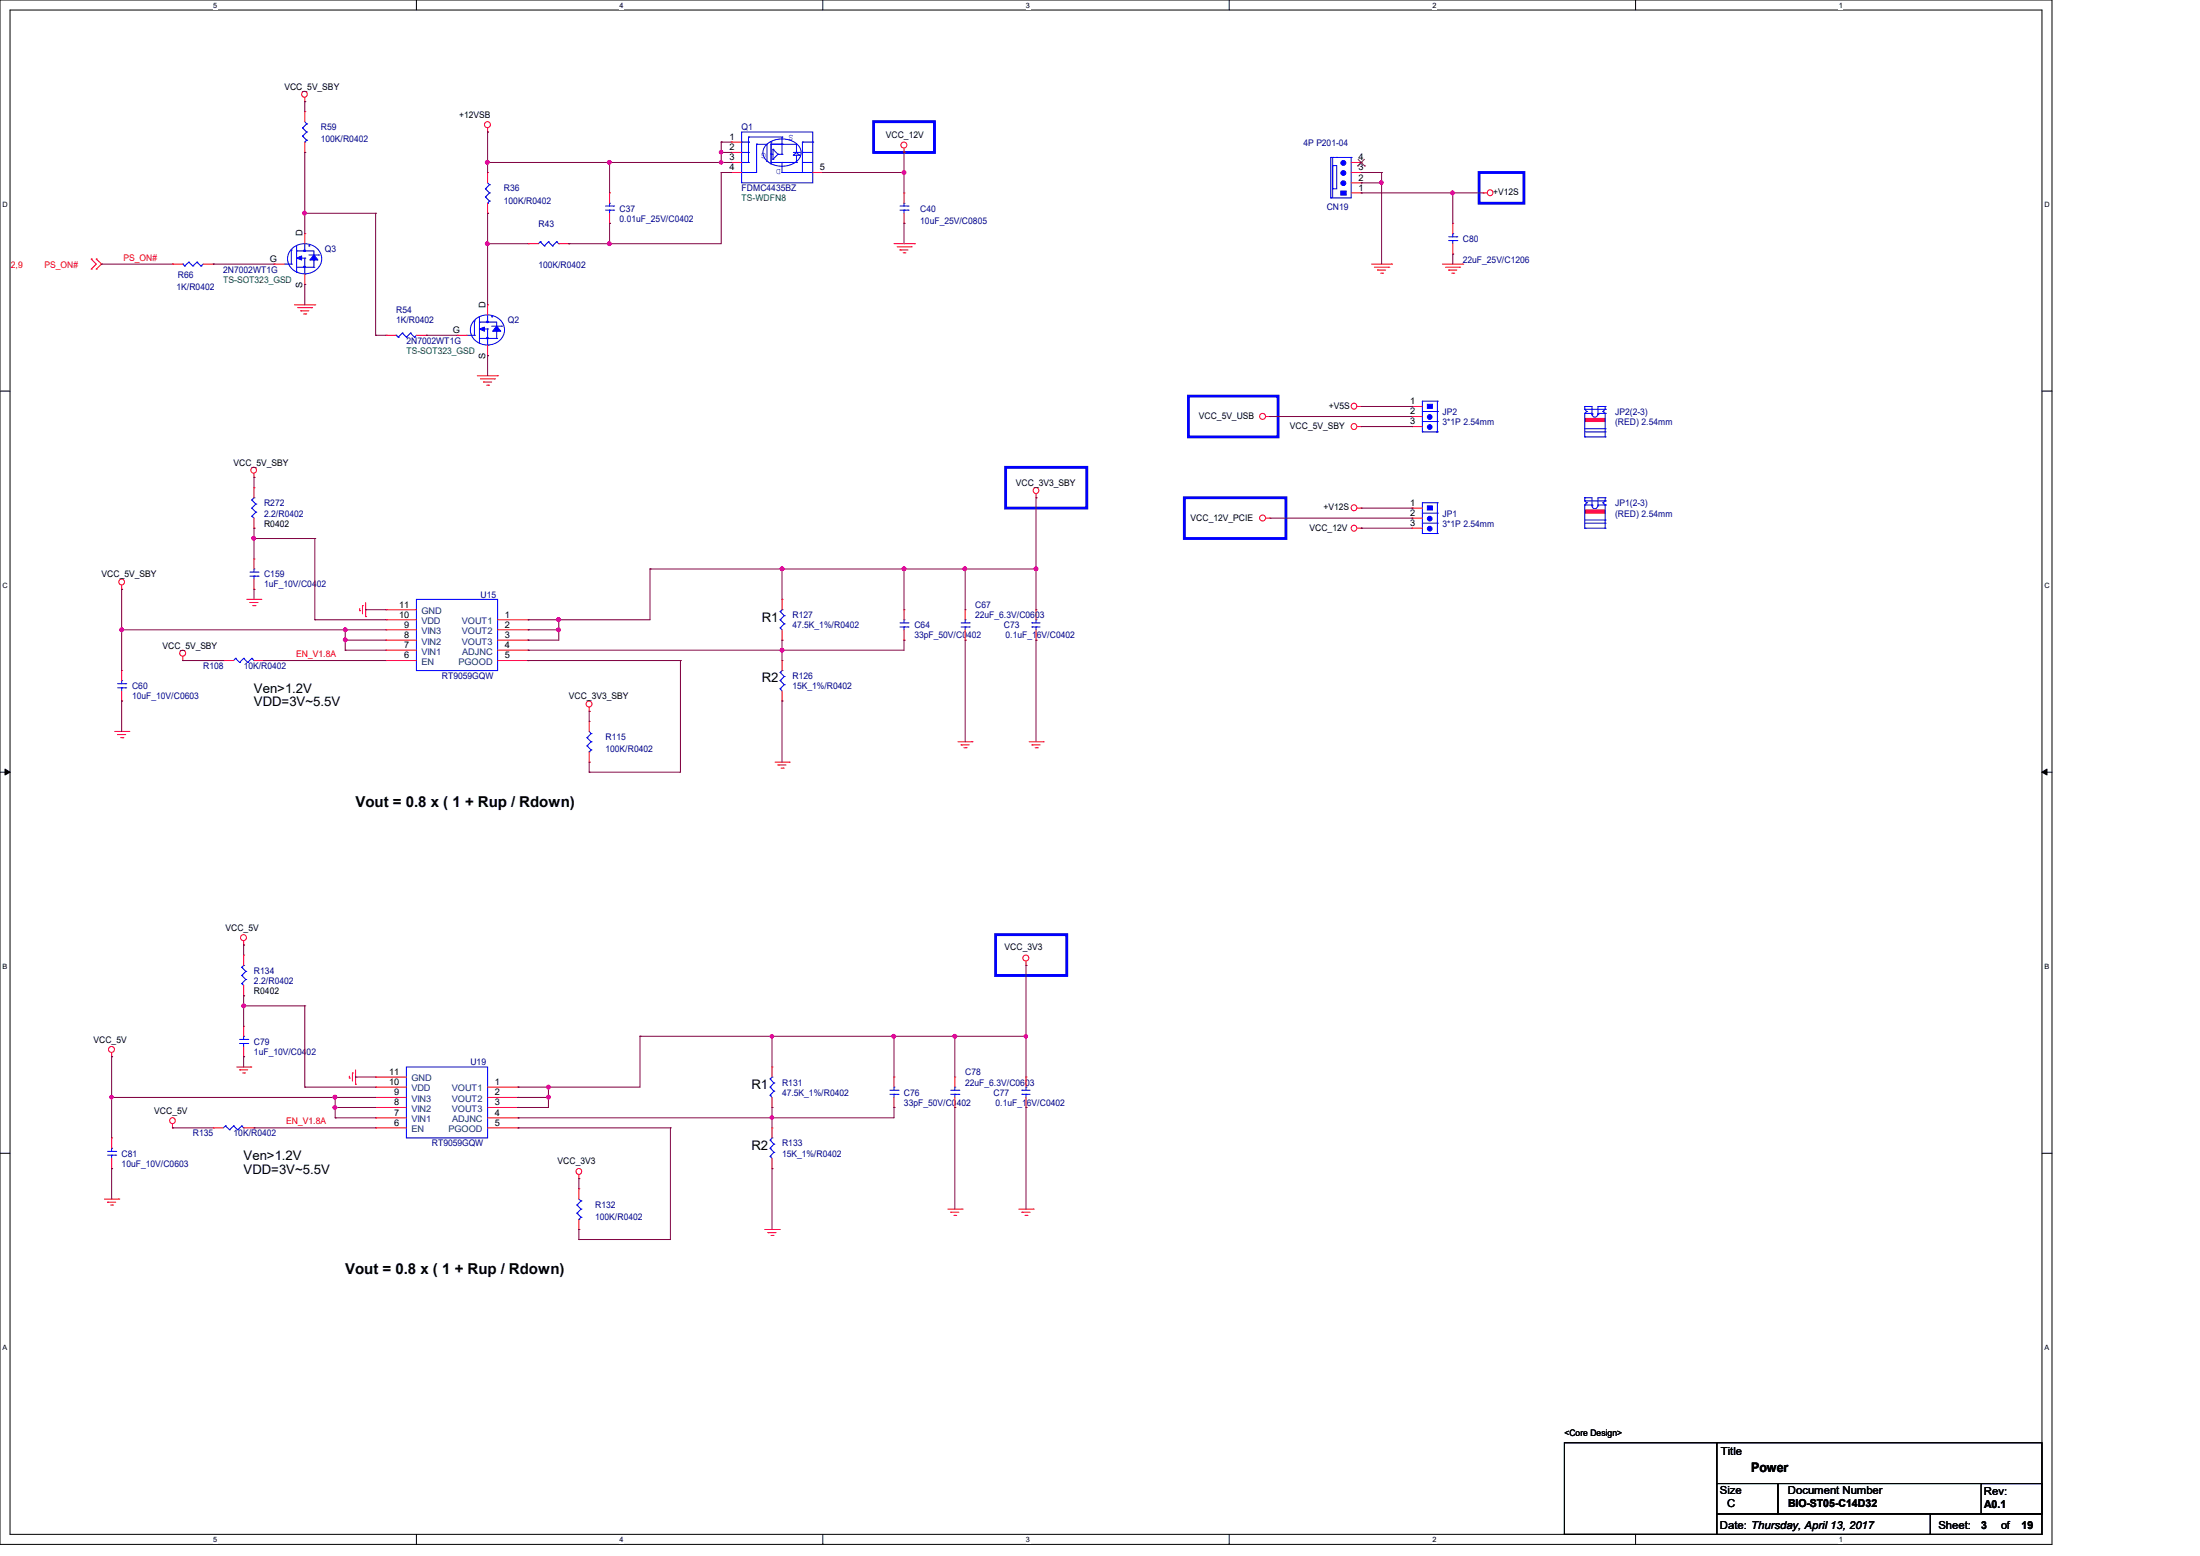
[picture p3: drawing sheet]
<svg xmlns="http://www.w3.org/2000/svg" width="297mm" height="210mm" viewBox="0 0 297 210" stroke-linecap="round" stroke-linejoin="round" font-family="sans-serif">
<path d="M0 0h277v208.4h-277zM1.4 1.4h274.3v205.7h-274.3z" fill="none" stroke="#000" stroke-width=".14"/>
<g fill="#fff">
<path d="M28.8 .1h.5v1.1h-.5z"/>
<path d="M28.8 207.2h.5v1.1h-.5z"/>
</g>
<path d="M56.2 0v1.4M56.2 207.1v1.3" fill="none" stroke="#000" stroke-width=".14"/>
<g fill="#fff">
<path d="M83.7 .1h.5v1.1h-.5z"/>
<path d="M83.7 207.2h.5v1.1h-.5z"/>
</g>
<path d="M111.1 0v1.4M111.1 207.1v1.3" fill="none" stroke="#000" stroke-width=".14"/>
<g fill="#fff">
<path d="M138.5 .1h.6v1.1h-.6z"/>
<path d="M138.5 207.2h.6v1.1h-.6z"/>
</g>
<path d="M165.9 0v1.4M165.9 207.1v1.3" fill="none" stroke="#000" stroke-width=".14"/>
<g fill="#fff">
<path d="M193.4 .1h.5v1.1h-.5z"/>
<path d="M193.4 207.2h.5v1.1h-.5z"/>
</g>
<path d="M220.8 0v1.4M220.8 207.1v1.3" fill="none" stroke="#000" stroke-width=".14"/>
<g fill="#fff">
<path d="M248.2 .1h.6v1.1h-.6z"/>
<path d="M248.2 207.2h.6v1.1h-.6z"/>
<path d="M.3 27.1h.8v1.1h-.8z"/>
<path d="M276 27.1h.7v1.1h-.7z"/>
<path d="M.3 78.5h.8v1.1h-.8z"/>
<path d="M276 78.5h.7v1.1h-.7z"/>
</g>
<path d="M0 52.8h1.4M275.7 52.8h1.3" fill="none" stroke="#000" stroke-width=".14"/>
<g fill="#fff">
<path d="M.3 129.9h.7v1.1h-.7z"/>
<path d="M276 129.9h.6v1.1h-.6z"/>
</g>
<path d="M0 104.2h1.4M275.7 104.2h1.3" fill="none" stroke="#000" stroke-width=".14"/>
<path d="M.7 103.8l.7 .4-.7 .4zM275.7 104.2l.7-.4v.8z" fill="#000" stroke="#000" stroke-width=".14"/>
<g fill="#fff">
<path d="M.3 181.4h.7v1.1h-.7z"/>
<path d="M276 181.4h.6v1.1h-.6z"/>
</g>
<path d="M0 155.7h1.4M275.7 155.7h1.3M211.2 194.7h20.6v12.4h-20.6zM231.8 194.7h43.9v5.5h-43.9zM231.8 200.2h8.2v4.1h-8.2zM231.8 204.3h28.8v2.8h-28.8zM240 200.2h35.7v4.1h-35.7zM260.6 204.3h15.1v2.8h-15.1zM267.5 200.2h8.2v4.1h-8.2z" fill="none" stroke="#000" stroke-width=".14"/>
<path d="M117.9 16.4h8.3v4.2h-8.3zM199.7 23.3h6v4.1h-6zM160.4 53.5h12.2v5.5h-12.2zM135.8 63.1h10.9v5.5h-10.9zM159.9 67.2h13.7v5.5h-13.7zM134.4 126.2h9.6v5.5h-9.6z" fill="none" stroke="#00f" stroke-width=".38"/>
<g fill="#f00" stroke="#f00" stroke-width=".14">
<path d="M214 68.8h2.7v.5h-2.7z" fill-rule="evenodd"/>
<path d="M214 56.5h2.7v.4h-2.7z" fill-rule="evenodd"/>
</g>
<g fill="none" stroke="#f00" stroke-width=".14">
<path d="M41.1 13.7h.1M41.1 15.1h.1M41.1 13.2v.5M41.1 15.1v1.3M41.1 19.2v1.4M65.8 17.8h.1M65.8 17.3v.5M98.7 19.2h.1M98.7 19.2h1.4M12.3 36.3h.1M12.3 35h.1M12.3 35l.7 .6-.7 .7"/>
<path d="M13 35h.1M13 36.3h.1M13 35l.7 .6-.7 .7M23.3 35.6h.1M23.3 35.6h1.4M27.4 35.6h1.4M28.8 35.6h.1M37 35.6h.1M37 35.6h1.4M41.1 31.5h.1M41.1 38.4h.1M41.1 20.6h.1"/>
<path d="M41.1 31.5v1.4M41.1 37v1.4M65.8 23.3h.1M65.8 28.8h.1M65.8 23.3v1.4M65.8 27.4v1.4M71.3 32.9h.1M71.3 32.9h1.4M75.4 32.9h1.4M76.8 32.9h.1M82.3 30.1h.1M82.3 26h.1"/>
<path d="M82.3 26v1.4M82.3 28.8v1.3M98.7 23.3h.1M98.7 21.9h.1M98.7 20.6h.1M98.7 23.3h1.4M98.7 21.9h1.4M98.7 20.6h1.4M109.7 23.3h1.4M111.1 23.3h.1M120.7 32.9h2.7M121.1 33.3h1.9"/>
<path d="M121.5 33.7h.1M121.5 33.7h1.1M121.9 34.1h.3M122 20.6h.1M122 30.1h.1M122 26h.1M122 20v.6M122 26v1.4M122 28.8v1.3M122.2 34.1h.1M123 33.3h.1M123.4 32.9h.1"/>
<path d="M182.4 26h1.4M182.4 23.3h1.4M182.4 21.9h1.4M182.4 24.7h1.4M183.8 26h.1M183.8 24.7h.1M183.8 23.3h.1M183.8 21.9h.1M185.2 35.6h2.7M185.5 36.1h2M186 36.4h.1M186 36.4h1.1"/>
<path d="M186.4 36.9h.2M186.6 36.9h.1M187.5 36.1h.1M187.9 35.6h.1M194.7 35.6h2.8M195.2 36.1h1.9M195.6 36.4h.1M195.6 36.4h1.1M196 36.9h.3M196.1 34.3h.1M196.1 30.1h.1M196.1 30.1v1.4"/>
<path d="M196.1 32.9v1.4M196.3 36.9h.1M197.1 36.1h.1M197.5 35.6h.1M200.2 26h.1M200.2 26h.6M39.8 41.1h2.7M40.2 41.5h1.9M40.6 42h.1M40.6 42h1.1M41 42.4h.3M41.3 42.4h.1"/>
<path d="M42.1 41.5h.1M42.5 41.1h.1M52.1 45.3h.1M52.1 45.3h1.4M56.2 45.3h1.4M57.6 45.3h.1M61.7 45.3h.1M61.7 45.3h1.4M64.4 50.7h2.8M64.9 51.1h1.9M65.3 51.6h.1M65.3 51.6h1.1"/>
<path d="M65.7 52h.3M65.8 41.1h.1M65.8 48h.1M65.8 41.1v1.4M65.8 46.6v1.4M66 52h.1M66.8 51.1h.1M67.2 50.7h.1M170.9 56.2h.5M171.4 56.2h.1M183.2 54.9h.6M183.2 57.6h.6"/>
<path d="M183.8 54.9h.1M183.8 57.6h.1M190.6 54.9h.1M190.6 56.2h.1M190.6 57.6h.1M190.6 54.9h1.4M190.6 57.6h1.4M190.6 56.2h1.4M16.4 79.5h.1M16.4 79v.5M34.3 64.4h.1M34.3 71.3h.1"/>
<path d="M34.3 65.8h.1M34.3 79.5h.1M34.3 75.4h.1M34.3 63.9v.5M34.3 65.8v1.4M34.3 69.9v1.4M34.3 75.4v1.4M34.3 78.1v1.4M139.9 67.2h.1M139.9 66.6v.6M170.9 69.9h.5M171.4 69.9h.1"/>
<path d="M183.2 68.6h.6M183.2 71.3h.6M183.8 68.6h.1M183.8 71.3h.1M190.6 68.6h.1M190.6 69.9h.1M190.6 71.3h.1M190.6 68.6h1.4M190.6 71.3h1.4M190.6 69.9h1.4M15.5 98.7h1.9M15.9 99.1h.1"/>
<path d="M15.9 99.1h1.1M16.3 99.6h.3M16.4 94.6h.1M16.4 90.5h.1M16.4 90.5v1.4M16.4 93.3v1.3M16.6 99.6h.1M17.4 98.7h.1M24.7 89.2h.1M24.7 88.6v.6M30.1 89.2h.1M30.1 89.2h1.4"/>
<path d="M33.3 80.9h1.9M33.7 81.3h.1M33.7 81.3h1.1M34.1 81.7h.3M34.3 89.2h1.3M34.4 81.7h.1M35.2 80.9h.1M35.6 89.2h.1M48.6 82.4h.1M48.6 82.1v.3M48.9 81.7h.1M48.9 81.7v1.1"/>
<path d="M49.4 83.2h.1M49.4 81.3v1.9M52.1 82.3h.1M52.1 83.7h.1M52.1 85h.1M52.1 86.4h.1M52.1 87.8h.1M52.1 89.2h.1M52.1 83.7h4.1M52.1 85h4.1M52.1 86.4h4.1M52.1 87.8h4.1"/>
<path d="M52.1 82.3h4.1M52.1 89.2h4.1M67.2 83.7h4.1M67.2 85h4.1M67.2 86.4h4.1M67.2 87.8h4.1M67.2 89.2h4.1M71.3 83.7h.1M71.3 85h.1M71.3 86.4h.1M71.3 87.8h.1M71.3 89.2h.1"/>
<path d="M79.5 96h.1M79.5 97.4h.1M79.5 95.5v.5M79.5 97.4v1.3M105.6 94.6h.1M105.6 89.2h.1M105.6 86.4h.1M105.6 80.9h.1M105.6 80.9v1.4M105.6 85v1.4M105.6 89.2v1.3M105.6 93.3v1.3"/>
<path d="M122 86.4h.1M122 82.3h.1M122 82.3v1.4M122 85v1.4M130.3 86.4h.1M130.3 82.3h.1M130.3 82.3v1.4M130.3 85v1.4M139.9 86.4h.1M139.9 82.3h.1M139.9 82.3v1.4M139.9 85v1.4"/>
<path d="M79.5 102.9h.1M79.5 101.5v1.4M104.6 102.9h2M105 103.3h.1M105 103.3h1.1M105.5 103.7h.2M105.7 103.7h.1M106.6 102.9h.1M129.3 100.1h1.9M129.8 100.5h.1M129.8 100.5h1.1M130.1 100.9h.3"/>
<path d="M130.4 100.9h.1M131.2 100.1h.1M138.9 100.1h1.9M139.3 100.5h.1M139.3 100.5h1.1M139.7 100.9h.3M140 100.9h.1M140.8 100.1h.1M32.9 127.6h.1M32.9 134.4h.1M32.9 128.9h.1M32.9 138.5h.1"/>
<path d="M32.9 127v.6M32.9 128.9v1.4M32.9 133v1.4M32.9 138.5v1.4M138.5 130.3h.1M138.5 129.8v.5M15.1 142.6h.1M15.1 157.7h.1M15.1 153.6h.1M15.1 142.1v.5M15.1 153.6v1.4M15.1 156.3v1.4"/>
<path d="M23.3 152.2h.1M23.3 151.7v.5M28.8 152.2h.1M28.8 152.2h1.3M32 144h1.9M32.3 144.4h.1M32.3 144.4h1.1M32.8 144.8h.2M32.9 142.6h.1M32.9 141.3v1.3M32.9 152.2h1.4M33 144.8h.1"/>
<path d="M33.9 144h.1M34.3 152.2h.1M47.2 145.5h.1M47.2 145.2v.3M47.6 144.8h.1M47.6 144.8v1.1M48 146.3h.1M48 144.4v1.9M50.7 145.4h.1M50.7 146.7h.1M50.7 148.1h.1M50.7 149.5h.1"/>
<path d="M50.7 150.9h.1M50.7 152.2h.1M50.7 152.2h4.2M50.7 146.7h4.2M50.7 148.1h4.2M50.7 149.5h4.2M50.7 150.9h4.2M50.7 145.4h4.2M65.8 152.2h4.1M65.8 146.7h4.1M65.8 148.1h4.1M65.8 149.5h4.1"/>
<path d="M65.8 150.9h4.1M69.9 146.7h.1M69.9 148.1h.1M69.9 149.5h.1M69.9 150.9h.1M69.9 152.2h.1M78.1 159.1h.1M78.1 158.5v.6M104.2 157.7h.1M104.2 152.2h.1M104.2 149.5h.1M104.2 144h.1"/>
<path d="M104.2 144v1.4M104.2 148.1v1.4M104.2 152.2v1.4M104.2 156.3v1.4M120.7 149.5h.1M120.7 145.4h.1M120.7 145.4v1.3M120.7 148.1v1.4M128.9 149.5h.1M128.9 145.4h.1M128.9 145.4v1.3M128.9 148.1v1.4"/>
<path d="M138.5 149.5h.1M138.5 145.4h.1M138.5 145.4v1.3M138.5 148.1v1.4M14.1 161.8h1.9M14.5 162.3h.1M14.5 162.3h1.1M14.9 162.6h.3M15.2 162.6h.1M16 161.8h.1M78.1 160.4h.1M78.1 165.9h.1"/>
<path d="M78.1 160.4v1.4M78.1 164.6v1.3M103.3 165.9h1.9M103.7 166.4h.1M103.7 166.4h1.1M104.1 166.8h.3M104.4 166.8h.1M105.2 165.9h.1M128 163.2h1.9M128.4 163.6h.1M128.4 163.6h1.1M128.8 164h.2"/>
<path d="M129 164h.1M129.9 163.2h.1M137.5 163.2h2M138 163.6h.1M138 163.6h1.1M138.4 164h.2M138.6 164h.1M139.5 163.2h.1"/>
<circle cx="41.1" cy="12.7" r=".39"/>
<circle cx="65.8" cy="16.8" r=".4"/>
<circle cx="122" cy="19.6" r=".4"/>
<circle cx="201.2" cy="26" r=".39"/>
<circle cx="170.5" cy="56.2" r=".4"/>
<circle cx="182.8" cy="57.6" r=".39"/>
<circle cx="182.8" cy="54.8" r=".39"/>
<circle cx="16.4" cy="78.5" r=".39"/>
<circle cx="34.2" cy="63.5" r=".39"/>
<circle cx="139.9" cy="66.2" r=".39"/>
<circle cx="170.5" cy="69.9" r=".4"/>
<circle cx="182.8" cy="71.3" r=".39"/>
<circle cx="182.8" cy="68.5" r=".39"/>
<circle cx="24.7" cy="88.2" r=".4"/>
<circle cx="79.5" cy="95" r=".4"/>
<circle cx="32.9" cy="126.6" r=".4"/>
<circle cx="138.5" cy="129.3" r=".4"/>
<circle cx="15" cy="141.6" r=".4"/>
<circle cx="23.3" cy="151.3" r=".39"/>
<circle cx="78.1" cy="158.1" r=".39"/>
</g>
<g fill="none" stroke="#00f" stroke-width=".14">
<path d="M40.9 17.3h.1M40.9 18.4h.1M40.9 18.4l.5 .5M40.9 17.3l.5 .5M41.1 19.2h.1M41.1 16.4l.3 .3M41.4 18.9h.1M41.4 16.7h.1M41.4 17.8h.1M41.4 18.9l-.3 .3M41.4 16.7l-.5 .6M41.4 17.8l-.5 .6"/>
<path d="M100.1 17.8h9.6v6.9h-9.6zM100.1 19.2h.1M100.1 19.2h.9M101 19.2h.1M101 18.5h.1M101 18.5v3.4M101 18.5h4.6M102.2 19.5h.1M102.2 19.5h1.3v2.3M102.2 19.5v3.8h-2.1M103.3 19.7a3.2 3.2 0 0 1 4.5 0 1.59 1.59 0 0 1-.9 2.5 3 3 0 0 1-3.8-1.1l-.1-.5 .1-.5zM104.1 19.2h.1"/>
<path d="M104.1 19.5h.1M104.1 19.2v3M104.1 19.5h3.4v1.1M105.5 19.5h.1M105.6 19.5h.1M105.6 18.5h.1M105.6 18.5v2.3M108.3 19.2h.1M108.3 19.2h1.4M108.3 19.2v4.1M109.7 19.2h.1M24.7 35.6h.1"/>
<path d="M24.7 35.6l.2 .3M24.9 35.9h.1M25.5 35.4h.1M25.5 35.4l-.6 .5M25.5 35.4l.5 .5M26 35.9h.1M26.6 35.4h.1M26.6 35.4l.5 .5M26.6 35.4l-.6 .5M27.1 35.9h.1M27.4 35.6l-.3 .3M38.4 35.6h.9"/>
<path d="M39.3 35.6h.1M39.3 33.7h.1M39.3 33.7v1.9M39.5 33.5a2.37 2.37 0 0 1 3.9 1.4 2.33 2.33 0 0 1-2.3 2.1 2.33 2.33 0 0 1-2.3-2.1l.1-.5 .2-.5zM40 36.7h.1M40 33.9h.1M40 33.2v3.5M40 33.9h2.4v.6M40 36.1h2.4M40.7 34.8h.4M41.1 33.9h.1M41.1 34.8h.1"/>
<path d="M41.1 37h.1M41.1 32.9v1M41.1 34.8v2.2M41.7 33.2h.1M41.7 34.4h1.4M42.4 36.1h.1M42.4 34.5h.1M42.4 35.1h.1M42.4 35.1v1M43.1 34.4h.1M65.5 25.5h.1M65.5 26.6h.1"/>
<path d="M65.5 26.6l.6 .5M65.5 25.5l.6 .5M65.8 27.4h.1M65.8 24.7l.3 .2M66.1 27.1h.1M66.1 24.9h.1M66.1 26h.1M66.1 27.1l-.3 .3M66.1 24.9l-.6 .6M66.1 26l-.6 .6M72.9 32.6h.1M72.9 32.6l-.2 .3"/>
<path d="M72.9 32.6l.6 .6M73.5 33.2h.1M74 32.6h.1M74 32.6l-.5 .6M74 32.6l.6 .6M74.6 33.2h.1M75.1 32.6h.1M75.1 32.6l-.5 .6M75.1 32.6l.3 .3M75.4 32.9h.1M81.7 27.8h1.1M81.7 28.4h1.1"/>
<path d="M82.3 27.4h.1M82.3 28.4h.1M82.3 27.4v.4M82.3 28.4v.4M82.8 27.8h.1M82.8 28.4h.1M100.1 23.3h.1M100.1 20.6h.1M100.1 21.9h.9M100.1 20.6h.9M101 21.9h.1M101 20.6h.1"/>
<path d="M103.5 21.8h.1M104.1 21.9h.1M104.1 20.8h.1M104.1 21.9h3.4M104.1 20.8h.3M104.4 21.5h.1M104.4 20.2h.1M104.4 20.2v1.3M104.4 20.2l.6 .6M105 20.8h.1M105 20.8h.6M105 20.8l-.6 .7"/>
<path d="M105.6 20.8h.1M105.6 21.9h.1M105.6 23.3h.1M105.6 21.9v1.4M105.6 23.3h4.1M107.1 21h.1M107.1 20.6h.8M107.1 21h.8M107.5 21.9h.1M107.5 20.6h.1M107.5 21v.9M107.5 20.6l-.4 .4"/>
<path d="M107.5 20.6l.4 .4M107.9 20.6h.1M107.9 21h.1M108.3 20.6h.1M108.3 21.9h.1M108.3 21.9h1.4M108.3 20.6h1.4M121.5 27.8h1.1M121.5 28.4h1.1M122 27.4h.1M122 28.4h.1M122 27.4v.4"/>
<path d="M122 28.4v.4M122.6 27.8h.1M122.6 28.4h.1M179.7 26.7h.1M179.7 21.3h.1M179.7 21.3v5.4M179.7 21.3h2.7M179.9 22.4h.6v3.1h-.6zM179.9 21.3h.1M179.9 21.3v5.4M180.5 21.3h.1M182.4 21.3h.1"/>
<path d="M182.4 21.3v5.4h-2.7M195.6 32h1.1M195.6 32.5h1.1M196.1 31.5h.1M196.1 32.5h.1M196.1 31.5v.5M196.1 32.5v.4M196.7 32h.1M196.7 32.5h.1M53.5 45.3h.1M53.5 45.3l.3 .2M53.8 45.5h.1"/>
<path d="M54.3 45h.1M54.3 45l-.5 .5M54.3 45l.6 .5M54.9 45.5h.1M55.4 45h.1M55.4 45l.6 .5M55.4 45l-.5 .5M56 45.5h.1M56.2 45.3l-.2 .2M63.1 45.3h1M64.1 45.3h.1M64.1 43.3h.1"/>
<path d="M64.1 43.3v2M64.2 43.1a2.37 2.37 0 0 1 3.9 1.4 2.33 2.33 0 0 1-2.3 2.1 2.33 2.33 0 0 1-2.3-2.1l.1-.5 .2-.5zM64.7 46.4h.1M64.7 43.5h.1M64.7 42.8v3.6M64.7 43.5h2.4v.7M64.7 45.7h2.4M65.4 44.4h.4M65.8 43.5h.1M65.8 44.4h.1M65.8 46.6h.1M65.8 42.5v1"/>
<path d="M65.8 44.4v2.2M66.4 42.8h.1M66.4 44h1.3M67.1 45.7h.1M67.1 44.2h.1M67.1 44.7h.1M67.1 44.7v1M67.7 44h.1M192 58.3h.1M192 55.5h2.1M192 56.9h2.1M192 58.3h2.1"/>
<path d="M193.9 58.3h.1M194.1 54.1h.1M194.1 58.3h.1M194.1 55.5h.1M194.1 56.9h.1M194.1 54.1h-2.1v4.2M194.1 54.1v4.2M214 59h.1M214 55.8h.1M214 55.2h.1M214 54.9h.1M214 58.3h2.7"/>
<path d="M214 54.9h.9v1.1M214 54.9v.3M214 55.8v3.2M214 57.9h2.7M214 55.2h2.7M214 55.8h.9M214 59h2.7M214 55.2l.2 .3M214.2 55.5h.1M214.2 55.5l-.2 .3M214.9 55.8h.1M214.9 56h.1"/>
<path d="M215.7 56a.38 .38 0 0 1-.4 .3 .38 .38 0 0 1-.4-.3M215.7 56h.1M215.7 55.8h1M216.4 55.5h.1M216.4 55.5l.3 .3M216.7 57.9h.1M216.7 58.3h.1M216.7 55.2h.1M216.7 55.8h.1M216.7 59h.1M216.7 54.9h.1M216.7 54.9h-1v1.1"/>
<path d="M216.7 54.9v.3M216.7 55.8v3.2M216.7 55.2l-.3 .3M33.7 77.2h1.1M33.7 77.8h1.1M34 67.5h.1M34 69.7h.1M34 68.6h.1M34 67.5l.5 .5M34 69.7l.3 .2M34 68.6l.5 .5M34.3 67.2h.1"/>
<path d="M34.3 76.8h.1M34.3 77.8h.1M34.3 67.2l-.3 .3M34.3 76.8v.4M34.3 77.8v.3M34.5 69.1h.1M34.5 68h.1M34.5 69.1l-.5 .6M34.5 68l-.5 .6M34.8 77.2h.1M34.8 77.8h.1M192 72h.1"/>
<path d="M192 70.6h2.1M192 69.3h2.1M192 72h2.1M193.9 72h.1M194.1 67.9h.1M194.1 72h.1M194.1 69.3h.1M194.1 70.6h.1M194.1 67.9h-2.1v4.1M194.1 67.9v4.1M214 71.3h.1M214 68.2h.1"/>
<path d="M214 67.6h.1M214 67.2h.1M214 70.2h2.7M214 70.6h2.7M214 67.6h2.7M214 68.2h.9M214 67.2h.9v1.1M214 71.3h2.7M214 67.2v.4M214 68.2v3.1M214 67.6l.2 .3M214.2 67.9h.1"/>
<path d="M214.2 67.9l-.2 .3M214.9 68.2h.1M214.9 68.3h.1M215.7 68.3a.38 .38 0 0 1-.4 .4 .38 .38 0 0 1-.4-.4M215.7 68.3h.1M215.7 68.2h1M216.4 67.9h.1M216.4 67.9l.3 .3M216.7 70.2h.1M216.7 70.6h.1M216.7 67.6h.1M216.7 68.2h.1"/>
<path d="M216.7 71.3h.1M216.7 67.2h.1M216.7 67.2h-1v1.1M216.7 67.2v.4M216.7 68.2v3.1M216.7 67.6l-.3 .3M15.9 92.3h1.1M15.9 92.8h1.1M16.4 91.9h.1M16.4 92.8h.1M16.4 91.9v.4M16.4 92.8v.5"/>
<path d="M17 92.3h.1M17 92.8h.1M31.8 88.9h.1M31.8 88.9l-.3 .3M31.8 88.9l.5 .5M32.3 89.4h.1M32.9 88.9h.1M32.9 88.9l-.6 .5M32.9 88.9l.5 .5M33.4 89.4h.1M34 88.9h.1M34 88.9l-.6 .5"/>
<path d="M34 88.9l.3 .3M34.3 89.2h.1M56.2 80.9h11v9.6h-11zM79.2 99.6h.1M79.2 99.6l.6 .5M79.5 98.7l.3 .3M79.8 99h.1M79.8 99l-.6 .6M105.3 90.8h.1M105.3 93h.1M105.3 91.9h.1M105.3 82.5h.1"/>
<path d="M105.3 84.8h.1M105.3 83.7h.1M105.3 90.8l.6 .5M105.3 93l.3 .3M105.3 91.9l.6 .5M105.3 82.5l.6 .6M105.3 84.8l.3 .2M105.3 83.7l.6 .5M105.6 90.5h.1M105.6 82.3h.1M105.6 90.5l-.3 .3M105.6 82.3l-.3 .2"/>
<path d="M105.9 92.4h.1M105.9 91.3h.1M105.9 84.2h.1M105.9 83.1h.1M105.9 92.4l-.6 .6M105.9 91.3l-.6 .6M105.9 84.2l-.6 .6M105.9 83.1l-.6 .6M121.5 84.1h1.1M121.5 84.6h1.1M122 83.7h.1M122 84.6h.1"/>
<path d="M122 83.7v.4M122 84.6v.4M122.6 84.1h.1M122.6 84.6h.1M129.8 84.1h1.1M129.8 84.6h1.1M130.3 83.7h.1M130.3 84.6h.1M130.3 83.7v.4M130.3 84.6v.4M130.9 84.1h.1M130.9 84.6h.1"/>
<path d="M139.3 84.1h.1M139.3 84.6h.1M139.3 84.1h1.1M139.3 84.6h1.1M139.9 83.7h.1M139.9 84.6h.1M139.9 83.7v.4M139.9 84.6v.4M79.2 100.7h.1M79.2 100.7l.6 .5M79.5 101.5h.1M79.8 101.2h.1"/>
<path d="M79.8 100.1h.1M79.8 101.2l-.3 .3M79.8 100.1l-.6 .6M32.6 130.6h.1M32.6 132.8h.1M32.6 131.7h.1M32.6 130.6l.6 .5M32.6 132.8l.3 .2M32.6 131.7l.6 .5M32.9 130.3h.1M32.9 139.9h.1M32.9 130.3l-.3 .3"/>
<path d="M32.9 139.9v.4M33.2 132.2h.1M33.2 131.1h.1M33.2 132.2l-.6 .6M33.2 131.1l-.6 .6M14.5 155.4h1.1M14.5 155.9h1.1M15.1 155h.1M15.1 155.9h.1M15.1 155v.4M15.1 155.9v.4M15.6 155.4h.1"/>
<path d="M15.6 155.9h.1M30.4 152h.1M30.4 152l-.3 .2M30.4 152l.6 .5M31 152.5h.1M31.5 152h.1M31.5 152l-.5 .5M31.5 152l.6 .5M32.1 152.5h.1M32.3 140.3h1.1M32.3 140.8h1.1M32.6 152h.1"/>
<path d="M32.6 152l-.5 .5M32.6 152l.3 .2M32.9 152.2h.1M32.9 140.8h.1M32.9 140.8v.5M33.4 140.3h.1M33.4 140.8h.1M54.9 144h10.9v9.6h-10.9zM104 153.9h.1M104 156.1h.1M104 155h.1M104 145.6h.1"/>
<path d="M104 147.8h.1M104 146.7h.1M104 153.9l.5 .5M104 156.1l.2 .2M104 155l.5 .5M104 145.6l.5 .6M104 147.8l.2 .3M104 146.7l.5 .6M104.2 153.6h.1M104.2 145.4h.1M104.2 153.6l-.2 .3M104.2 145.4l-.2 .2"/>
<path d="M104.5 155.5h.1M104.5 154.4h.1M104.5 147.3h.1M104.5 146.2h.1M104.5 155.5l-.5 .6M104.5 154.4l-.5 .6M104.5 147.3l-.5 .5M104.5 146.2l-.5 .5M120.1 147.2h1.1M120.1 147.7h1.1M120.7 146.7h.1M120.7 147.7h.1"/>
<path d="M120.7 146.7v.5M120.7 147.7v.4M121.2 147.2h.1M121.2 147.7h.1M128.4 147.2h1.1M128.4 147.7h1.1M128.9 146.7h.1M128.9 147.7h.1M128.9 146.7v.5M128.9 147.7v.4M129.5 147.2h.1M129.5 147.7h.1"/>
<path d="M138 147.2h.1M138 147.7h.1M138 147.2h1.1M138 147.7h1.1M138.5 146.7h.1M138.5 147.7h.1M138.5 146.7v.5M138.5 147.7v.4M77.9 162.6h.1M77.9 163.7h.1M77.9 163.7l.5 .6M77.9 162.6l.5 .6"/>
<path d="M78.1 164.6h.1M78.1 161.8l.3 .3M78.4 164.3h.1M78.4 162.1h.1M78.4 163.2h.1M78.4 164.3l-.3 .3M78.4 162.1l-.5 .5M78.4 163.2l-.5 .5"/>
</g>
<g fill="#00f" stroke="#00f" stroke-width=".14">
<path d="M42.4 34.4l.5 .7h-1.1z"/>
<path d="M67.1 44l.5 .7h-1.1z"/>
<path d="M40 34.8l.7-.3v.6z" fill-rule="evenodd"/>
<path d="M41 33.8h.2v.1h-.2z" fill-rule="evenodd"/>
<path d="M41 36h.2v.1h-.2z" fill-rule="evenodd"/>
<path d="M192.7 54.6h.7v.5h-.7z" fill-rule="evenodd"/>
<path d="M181 25.8h.7v.5h-.7z" fill-rule="evenodd"/>
<path d="M192.7 68.3h.7v.5h-.7z" fill-rule="evenodd"/>
<path d="M64.7 44.4l.7-.2v.5z" fill-rule="evenodd"/>
<circle cx="193" cy="56.3" r=".32"/>
<circle cx="193" cy="57.6" r=".32"/>
<circle cx="181.4" cy="22" r=".33"/>
<circle cx="181.4" cy="23.3" r=".33"/>
<circle cx="181.4" cy="24.7" r=".33"/>
<circle cx="193" cy="70" r=".32"/>
<circle cx="193" cy="71.4" r=".32"/>
<circle cx="65.8" cy="43.4" r=".12"/>
<circle cx="65.8" cy="45.6" r=".12"/>
</g>
<path d="M183.3 22.4h.1M183.3 21.5l.9 .9M184.2 21.5l-.9 .9M184.2 22.4h.1" fill="none" stroke="#804000" stroke-width=".14"/>
<g fill="none" stroke="#800040" stroke-width=".14">
<path d="M41.1 13.7h.1M41.1 13.7v1.4M65.8 17.8h.1M65.8 17.8v5.5M97.4 19.2h.1M97.4 19.2v2.7M97.4 19.2h1.3M13.7 35.6h.1M13.7 35.6h9.6M28.8 35.6h.1M28.8 35.6h8.2M41.1 28.8h.1"/>
<path d="M41.1 20.6h.1M41.1 38.4h.1M41.1 28.8h9.6M41.1 20.6v10.9M41.1 38.4v2.7M50.7 28.8h.1M50.7 28.8v16.5M65.8 28.8h.1M65.8 32.9h.1M65.8 21.9h.1M65.8 21.9h32.9M65.8 28.8v12.3"/>
<path d="M65.8 32.9h5.5M76.8 32.9h.1M82.3 32.9h.1M82.3 30.1h.1M82.3 21.9h.1M82.3 21.9v4.1M82.3 30.1v2.8M97.4 20.6h.1M97.4 21.9h.1M97.4 23.3h.1M97.4 23.3v9.6h-20.6M97.4 23.3h1.3"/>
<path d="M97.4 20.6h1.3M111.1 23.3h.1M111.1 23.3h10.9M122 20.6h.1M122 30.1h.1M122 23.3h.1M122 20.6v5.4M122 30.1v2.8M183.8 23.3h.1M183.8 26h.1M183.8 24.7h.1M183.8 23.3h2.7"/>
<path d="M183.8 26h16.4M183.8 24.7h2.7M186.5 23.3h.1M186.5 24.7h.1M186.5 23.3v12.3M196.1 34.3h.1M196.1 26h.1M196.1 26v4.1M196.1 34.3v1.3M50.7 45.3h.1M50.7 45.3h1.4M57.6 45.3h.1"/>
<path d="M57.6 45.3h4.1M65.8 48h.1M65.8 48v2.7M171.4 56.2h.1M171.4 56.2h19.2M183.8 54.9h6.8M183.8 57.6h6.8M190.6 54.9h.1M190.6 57.6h.1M16.4 79.5h.1M16.4 79.5v11M34.3 79.5h.1"/>
<path d="M34.3 71.3h.1M34.3 72.7h.1M34.3 64.4h.1M34.3 64.4v1.4M34.3 71.3v4.1M34.3 79.5v1.4M34.3 72.7h8.2M42.5 72.7h.1M42.5 72.7v11M87.8 76.8h.1M87.8 76.8v6.9h-16.5M87.8 76.8h52.1"/>
<path d="M105.6 76.8h.1M105.6 76.8v4.1M122 76.8h.1M122 76.8v5.5M130.3 76.8h.1M130.3 76.8v5.5M139.9 67.2h.1M139.9 76.8h.1M139.9 67.2v15.1M171.4 69.9h19.2M183.8 71.3h.1M183.8 68.6h6.8"/>
<path d="M183.8 71.3h6.8M190.6 68.6h.1M190.6 69.9h.1M16.4 94.6h.1M16.4 85h.1M16.4 85h35.7M16.4 94.6v4.1M24.7 89.2h.1M24.7 89.2h5.4M35.6 89.2h.1M35.6 89.2h16.5M42.5 83.7h.1"/>
<path d="M42.5 83.7h9.6M46.6 86.4h.1M46.6 85h.1M46.6 87.8h.1M46.6 87.8h5.5M46.6 86.4h5.5M46.6 85v2.8M49.4 82.3h.1M49.4 82.3h2.7M71.3 87.8h.1M71.3 83.7h.1M71.3 85h.1"/>
<path d="M71.3 86.4h.1M71.3 89.2h.1M71.3 85h4.1M71.3 89.2h20.6M75.4 83.7h.1M75.4 85h.1M75.4 83.7v2.7h-4.1M79.5 96h.1M79.5 96v1.4M91.9 89.2h.1M91.9 89.2v15h-12.4M105.6 94.6h.1"/>
<path d="M105.6 86.4h.1M105.6 87.8h.1M105.6 86.4v2.8M105.6 94.6v8.3M122 86.4h.1M122 86.4v1.4h-50.7M130.3 86.4h.1M130.3 86.4v13.7M139.9 86.4h.1M139.9 86.4v13.7M79.5 104.2h.1M79.5 102.9h.1"/>
<path d="M79.5 102.9v1.3M32.9 134.4h.1M32.9 135.8h.1M32.9 127.6h.1M32.9 127.6v1.3M32.9 134.4v4.1M32.9 135.8h8.2M41.1 135.8h.1M41.1 135.8v10.9M86.4 139.9h.1M86.4 139.9v6.8h-16.5M86.4 139.9h52.1"/>
<path d="M104.2 139.9h.1M104.2 139.9v4.1M120.7 139.9h.1M120.7 139.9v5.5M128.9 139.9h.1M128.9 139.9v5.5M138.5 130.3h.1M138.5 139.9h.1M138.5 130.3v15.1M15.1 157.7h.1M15.1 142.6h.1M15.1 148.1h.1"/>
<path d="M15.1 148.1h35.6M15.1 142.6v11M15.1 157.7v4.1M23.3 152.2h.1M23.3 152.2h5.5M32.9 142.6h.1M32.9 142.6v1.4M34.3 152.2h.1M34.3 152.2h16.4M41.1 146.7h.1M41.1 146.7h9.6M45.3 149.5h.1"/>
<path d="M45.3 148.1h.1M45.3 150.9h.1M45.3 150.9h5.4M45.3 149.5h5.4M45.3 148.1v2.8M48 145.4h.1M48 145.4h2.7M69.9 150.9h.1M69.9 146.7h.1M69.9 148.1h.1M69.9 149.5h.1M69.9 152.2h.1"/>
<path d="M69.9 148.1h4.1M69.9 152.2h20.6M74 146.7h.1M74 148.1h.1M74 146.7v2.8h-4.1M78.1 159.1h.1M78.1 159.1v1.3M90.5 152.2h.1M90.5 152.2v15.1h-12.4M104.2 157.7h.1M104.2 149.5h.1M104.2 150.9h.1"/>
<path d="M104.2 149.5v2.7M104.2 157.7v8.2M120.7 149.5h.1M120.7 149.5v1.4h-50.8M128.9 149.5h.1M128.9 149.5v13.7M138.5 149.5h.1M138.5 149.5v13.7M78.1 167.3h.1M78.1 165.9h.1M78.1 165.9v1.4"/>
</g>
<g fill="#f0f" stroke="#f0f" stroke-width=".14">
<circle cx="97.3" cy="20.5" r=".23"/>
<circle cx="65.8" cy="32.9" r=".25"/>
<circle cx="82.3" cy="32.9" r=".25"/>
<circle cx="82.3" cy="21.9" r=".25"/>
<circle cx="65.8" cy="21.9" r=".25"/>
<circle cx="97.3" cy="21.9" r=".23"/>
<circle cx="41.1" cy="28.8" r=".25"/>
<circle cx="122" cy="23.3" r=".25"/>
<circle cx="122" cy="76.8" r=".25"/>
<circle cx="105.6" cy="87.8" r=".25"/>
<circle cx="105.6" cy="76.8" r=".25"/>
<circle cx="75.4" cy="85" r=".25"/>
<circle cx="75.4" cy="83.6" r=".25"/>
<circle cx="139.9" cy="76.8" r=".25"/>
<circle cx="130.3" cy="76.8" r=".25"/>
<circle cx="34.2" cy="72.6" r=".25"/>
<circle cx="46.6" cy="85" r=".25"/>
<circle cx="16.4" cy="85" r=".25"/>
<circle cx="46.6" cy="86.4" r=".25"/>
<circle cx="104.2" cy="150.8" r=".23"/>
<circle cx="74" cy="146.7" r=".25"/>
<circle cx="120.6" cy="139.9" r=".25"/>
<circle cx="104.2" cy="139.9" r=".23"/>
<circle cx="74" cy="148.1" r=".25"/>
<circle cx="138.5" cy="139.9" r=".23"/>
<circle cx="128.9" cy="139.9" r=".25"/>
<circle cx="32.9" cy="135.8" r=".25"/>
<circle cx="45.2" cy="148.1" r=".25"/>
<circle cx="15" cy="148.1" r=".23"/>
<circle cx="45.2" cy="149.5" r=".25"/>
<circle cx="186.5" cy="24.6" r=".23"/>
<circle cx="196.1" cy="26" r=".25"/>
</g>
<g font-size="2">
<text x="48" y="108.9">Vout = 0.8 x ( 1 + Rup / Rdown)</text>
<text x="46.6" y="172">Vout = 0.8 x ( 1 + Rup / Rdown)</text>
</g>
<g font-size="1.8">
<text x="102.9" y="83.9">R1</text>
<text x="34.3" y="93.5">Ven&gt;1.2V</text>
<text x="34.3" y="95.3">VDD=3V~5.5V</text>
<text x="102.9" y="92.1">R2</text>
<text x="101.5" y="147">R1</text>
<text x="101.5" y="155.2">R2</text>
<text x="32.9" y="156.6">Ven&gt;1.2V</text>
<text x="32.9" y="158.4">VDD=3V~5.5V</text>
<text x="236.4" y="198.7">Power</text>
</g>
<g font-size="1.5">
<text x="232.3" y="196.4">Title</text>
<text x="232.2" y="201.6">Size</text>
<text x="233.2" y="203.4">C</text>
<text x="241.4" y="201.6">Document Number</text>
<text x="241.4" y="203.4">BIO-ST05-C14D32</text>
<text x="267.8" y="201.8">Rev:</text>
<text x="267.9" y="203.5">A0.1</text>
<text x="232.2" y="206.4">Date: Thursday, April 13, 2017</text>
<text x="261.7" y="206.4">Sheet:</text>
<text x="267.5" y="206.4">3</text>
<text x="270.2" y="206.4">of</text>
<text x="272.9" y="206.4">19</text>
</g>
<g font-size="1.2">
<text x="38.4" y="12.1">VCC_5V_SBY</text>
<text x="62" y="16">+12VSB</text>
<text x="98.5" y="23">4</text>
<text x="98.5" y="21.6">3</text>
<text x="98.5" y="20.3">2</text>
<text x="98.5" y="18.9">1</text>
<text x="110.7" y="23">5</text>
<text x="119.6" y="18.7">VCC_12V</text>
<text x="183.4" y="23">3</text>
<text x="183.4" y="21.6">4</text>
<text x="183.4" y="25.7">1</text>
<text x="183.4" y="24.4">2</text>
<text x="201.6" y="26.4">+V12S</text>
<text x="36.4" y="35.3">G</text>
<text x="40.9" y="31.9" transform="rotate(-90 40.9 31.9)">D</text>
<text x="40.9" y="38.8" transform="rotate(-90 40.9 38.8)">S</text>
<text x="65.5" y="41.5" transform="rotate(-90 65.5 41.5)">D</text>
<text x="61.1" y="45">G</text>
<text x="65.5" y="48.4" transform="rotate(-90 65.5 48.4)">S</text>
<text x="161.8" y="56.6">VCC_5V_USB</text>
<text x="174.2" y="57.9">VCC_5V_SBY</text>
<text x="179.4" y="55.2">+V5S</text>
<text x="190.4" y="54.6">1</text>
<text x="190.4" y="55.9">2</text>
<text x="190.4" y="57.3">3</text>
<text x="31.5" y="62.9">VCC_5V_SBY</text>
<text x="137.2" y="65.6">VCC_3V3_SBY</text>
<text x="35.6" y="71.1">R0402</text>
<text x="160.7" y="70.3">VCC_12V_PCIE</text>
<text x="176.8" y="71.6">VCC_12V</text>
<text x="178.7" y="68.9">+V12S</text>
<text x="190.4" y="68.3">1</text>
<text x="190.4" y="69.6">2</text>
<text x="190.4" y="71">3</text>
<text x="13.7" y="77.9">VCC_5V_SBY</text>
<text x="53.9" y="82">11</text>
<text x="53.9" y="83.4">10</text>
<text x="68.2" y="83.4">1</text>
<text x="21.9" y="87.5">VCC_5V_SBY</text>
<text x="54.6" y="84.7">9</text>
<text x="54.6" y="86.1">8</text>
<text x="54.6" y="87.5">7</text>
<text x="54.6" y="88.9">6</text>
<text x="68.2" y="84.7">2</text>
<text x="68.2" y="86.1">3</text>
<text x="68.2" y="87.5">4</text>
<text x="68.2" y="88.9">5</text>
<text x="76.8" y="94.4">VCC_3V3_SBY</text>
<text x="30.4" y="125.7">VCC_5V</text>
<text x="135.6" y="128.3">VCC_3V3</text>
<text x="34.3" y="134.2">R0402</text>
<text x="12.6" y="140.8">VCC_5V</text>
<text x="52.5" y="145.1">11</text>
<text x="52.5" y="146.4">10</text>
<text x="53.2" y="147.8">9</text>
<text x="53.2" y="149.2">8</text>
<text x="66.8" y="146.4">1</text>
<text x="66.8" y="147.8">2</text>
<text x="66.8" y="149.2">3</text>
<text x="20.8" y="150.4">VCC_5V</text>
<text x="53.2" y="150.6">7</text>
<text x="53.2" y="151.9">6</text>
<text x="66.8" y="150.6">4</text>
<text x="66.8" y="151.9">5</text>
<text x="75.3" y="157.1">VCC_3V3</text>
<text x="211.2" y="193.8">&lt;Core Design&gt;</text>
</g>
<g font-size="1.2" fill="#000080">
<text x="43.3" y="17.6">R59</text>
<text x="100.1" y="17.6">Q1</text>
<text x="43.3" y="19.2">100K/R0402</text>
<text x="176" y="19.8">4P P201-04</text>
<text x="68" y="25.8">R36</text>
<text x="68" y="27.5">100K/R0402</text>
<text x="83.6" y="28.6">C37</text>
<text x="83.6" y="29.9">0.01uF_25V/C0402</text>
<text x="100.1" y="25.8">FDMC4435BZ</text>
<text x="124.2" y="28.6">C40</text>
<text x="179.1" y="28.3">CN19</text>
<text x="43.9" y="34">Q3</text>
<text x="72.7" y="30.6">R43</text>
<text x="124.2" y="30.2">10uF_25V/C0805</text>
<text x="197.5" y="32.7">C80</text>
<text x="197.5" y="35.4">22uF_25V/C1206</text>
<text x="23.8" y="39.1">1K/R0402</text>
<text x="24" y="37.5">R66</text>
<text x="30.1" y="36.8">2N7002WT1G</text>
<text x="72.7" y="36.2">100K/R0402</text>
<text x="53.5" y="42.3">R54</text>
<text x="53.5" y="43.6">1K/R0402</text>
<text x="54.9" y="46.4">2N7002WT1G</text>
<text x="68.6" y="43.6">Q2</text>
<text x="194.7" y="56">JP2</text>
<text x="194.7" y="57.4">3*1P 2.54mm</text>
<text x="218.1" y="56">JP2(2-3)</text>
<text x="218.1" y="57.4">(RED) 2.54mm</text>
<text x="35.6" y="68.3">R272</text>
<text x="35.6" y="69.7">2.2/R0402</text>
<text x="194.7" y="69.7">JP1</text>
<text x="194.7" y="71.1">3*1P 2.54mm</text>
<text x="218.1" y="68.3">JP1(2-3)</text>
<text x="218.1" y="69.7">(RED) 2.54mm</text>
<text x="35.6" y="77.9">C159</text>
<text x="35.6" y="79.3">1uF_10V/C0402</text>
<text x="64.9" y="80.7">U15</text>
<text x="107" y="83.4">R127</text>
<text x="131.7" y="82">C67</text>
<text x="131.7" y="83.4">22uF_6.3V/C0603</text>
<text x="107" y="84.8">47.5K_1%/R0402</text>
<text x="123.4" y="84.8">C64</text>
<text x="123.4" y="86.1">33pF_50V/C0402</text>
<text x="135.5" y="84.8">C73</text>
<text x="135.8" y="86.1">0.1uF_16V/C0402</text>
<text x="17.8" y="93">C60</text>
<text x="17.8" y="94.4">10uF_10V/C0603</text>
<text x="27.4" y="90.3">R108</text>
<text x="32.9" y="90.3">10K/R0402</text>
<text x="59.6" y="91.7">RT9059GQW</text>
<text x="107" y="91.7">R126</text>
<text x="107" y="93">15K_1%/R0402</text>
<text x="81.7" y="99.9">R115</text>
<text x="81.7" y="101.5">100K/R0402</text>
<text x="34.3" y="131.4">R134</text>
<text x="34.3" y="132.8">2.2/R0402</text>
<text x="34.3" y="141">C79</text>
<text x="34.3" y="142.4">1uF_10V/C0402</text>
<text x="63.5" y="143.8">U19</text>
<text x="105.6" y="146.5">R131</text>
<text x="105.6" y="147.9">47.5K_1%/R0402</text>
<text x="122" y="147.9">C76</text>
<text x="122" y="149.3">33pF_50V/C0402</text>
<text x="130.3" y="145.2">C78</text>
<text x="130.3" y="146.5">22uF_6.3V/C0603</text>
<text x="134.1" y="147.9">C77</text>
<text x="134.4" y="149.3">0.1uF_16V/C0402</text>
<text x="26" y="153.4">R135</text>
<text x="31.5" y="153.4">10K/R0402</text>
<text x="58.3" y="154.7">RT9059GQW</text>
<text x="105.6" y="154.7">R133</text>
<text x="16.4" y="156.1">C81</text>
<text x="16.4" y="157.5">10uF_10V/C0603</text>
<text x="105.6" y="156.1">15K_1%/R0402</text>
<text x="80.3" y="163">R132</text>
<text x="80.3" y="164.6">100K/R0402</text>
</g>
<g font-size="1.2" fill="#00f">
<text x="103.4" y="20.7" transform="rotate(-180 103.4 20.7)">G</text>
<text x="105.5" y="22.8" transform="rotate(-180 105.5 22.8)">D</text>
<text x="107.1" y="18.3" transform="rotate(-180 107.1 18.3)">S</text>
</g>
<g font-size="1.2" fill="#008000">
<text x="100.1" y="27.2">TS-WDFN8</text>
<text x="30.1" y="38.1">TS-SOT323_GSD</text>
<text x="54.9" y="47.8">TS-SOT323_GSD</text>
</g>
<g font-size="1.2" fill="#f00">
<text x="16.7" y="35.2">PS_ON#</text>
<text x="1.5" y="36.1">2,9</text>
<text x="6" y="36.1">PS_ON#</text>
<text x="40" y="88.7">EN_V1.8A</text>
<text x="38.6" y="151.8">EN_V1.8A</text>
</g>
<g font-size="1.2" fill="#004080">
<text x="56.9" y="82.9">GND</text>
<text x="56.9" y="84.2">VDD</text>
<text x="56.9" y="85.6">VIN3</text>
<text x="56.9" y="87">VIN2</text>
<text x="56.9" y="88.3">VIN1</text>
<text x="56.9" y="89.7">EN</text>
<text x="61.9" y="89.7">PGOOD</text>
<text x="62.4" y="84.2">VOUT1</text>
<text x="62.4" y="85.6">VOUT2</text>
<text x="62.4" y="87">VOUT3</text>
<text x="62.4" y="88.3">ADJNC</text>
<text x="55.5" y="146">GND</text>
<text x="55.5" y="147.3">VDD</text>
<text x="55.5" y="148.7">VIN3</text>
<text x="61" y="147.3">VOUT1</text>
<text x="61" y="148.7">VOUT2</text>
<text x="55.5" y="150.1">VIN2</text>
<text x="55.5" y="151.5">VIN1</text>
<text x="55.5" y="152.8">EN</text>
<text x="60.5" y="152.8">PGOOD</text>
<text x="61" y="150.1">VOUT3</text>
<text x="61" y="151.5">ADJNC</text>
</g>
<g font-size="1">
<text x="28.8" y="1">5</text>
<text x="83.7" y="1">4</text>
<text x="138.5" y="1">3</text>
<text x="193.4" y="1">2</text>
<text x="248.2" y="1">1</text>
<text x=".3" y="27.9">D</text>
<text x="276" y="27.9">D</text>
<text x=".3" y="79.4">C</text>
<text x="276" y="79.4">C</text>
<text x=".3" y="130.8">B</text>
<text x="276" y="130.8">B</text>
<text x=".3" y="182.2">A</text>
<text x="276" y="182.2">A</text>
<text x="28.8" y="208.1">5</text>
<text x="83.7" y="208.1">4</text>
<text x="138.5" y="208.1">3</text>
<text x="193.4" y="208.1">2</text>
<text x="248.2" y="208.1">1</text>
</g>
</svg>
